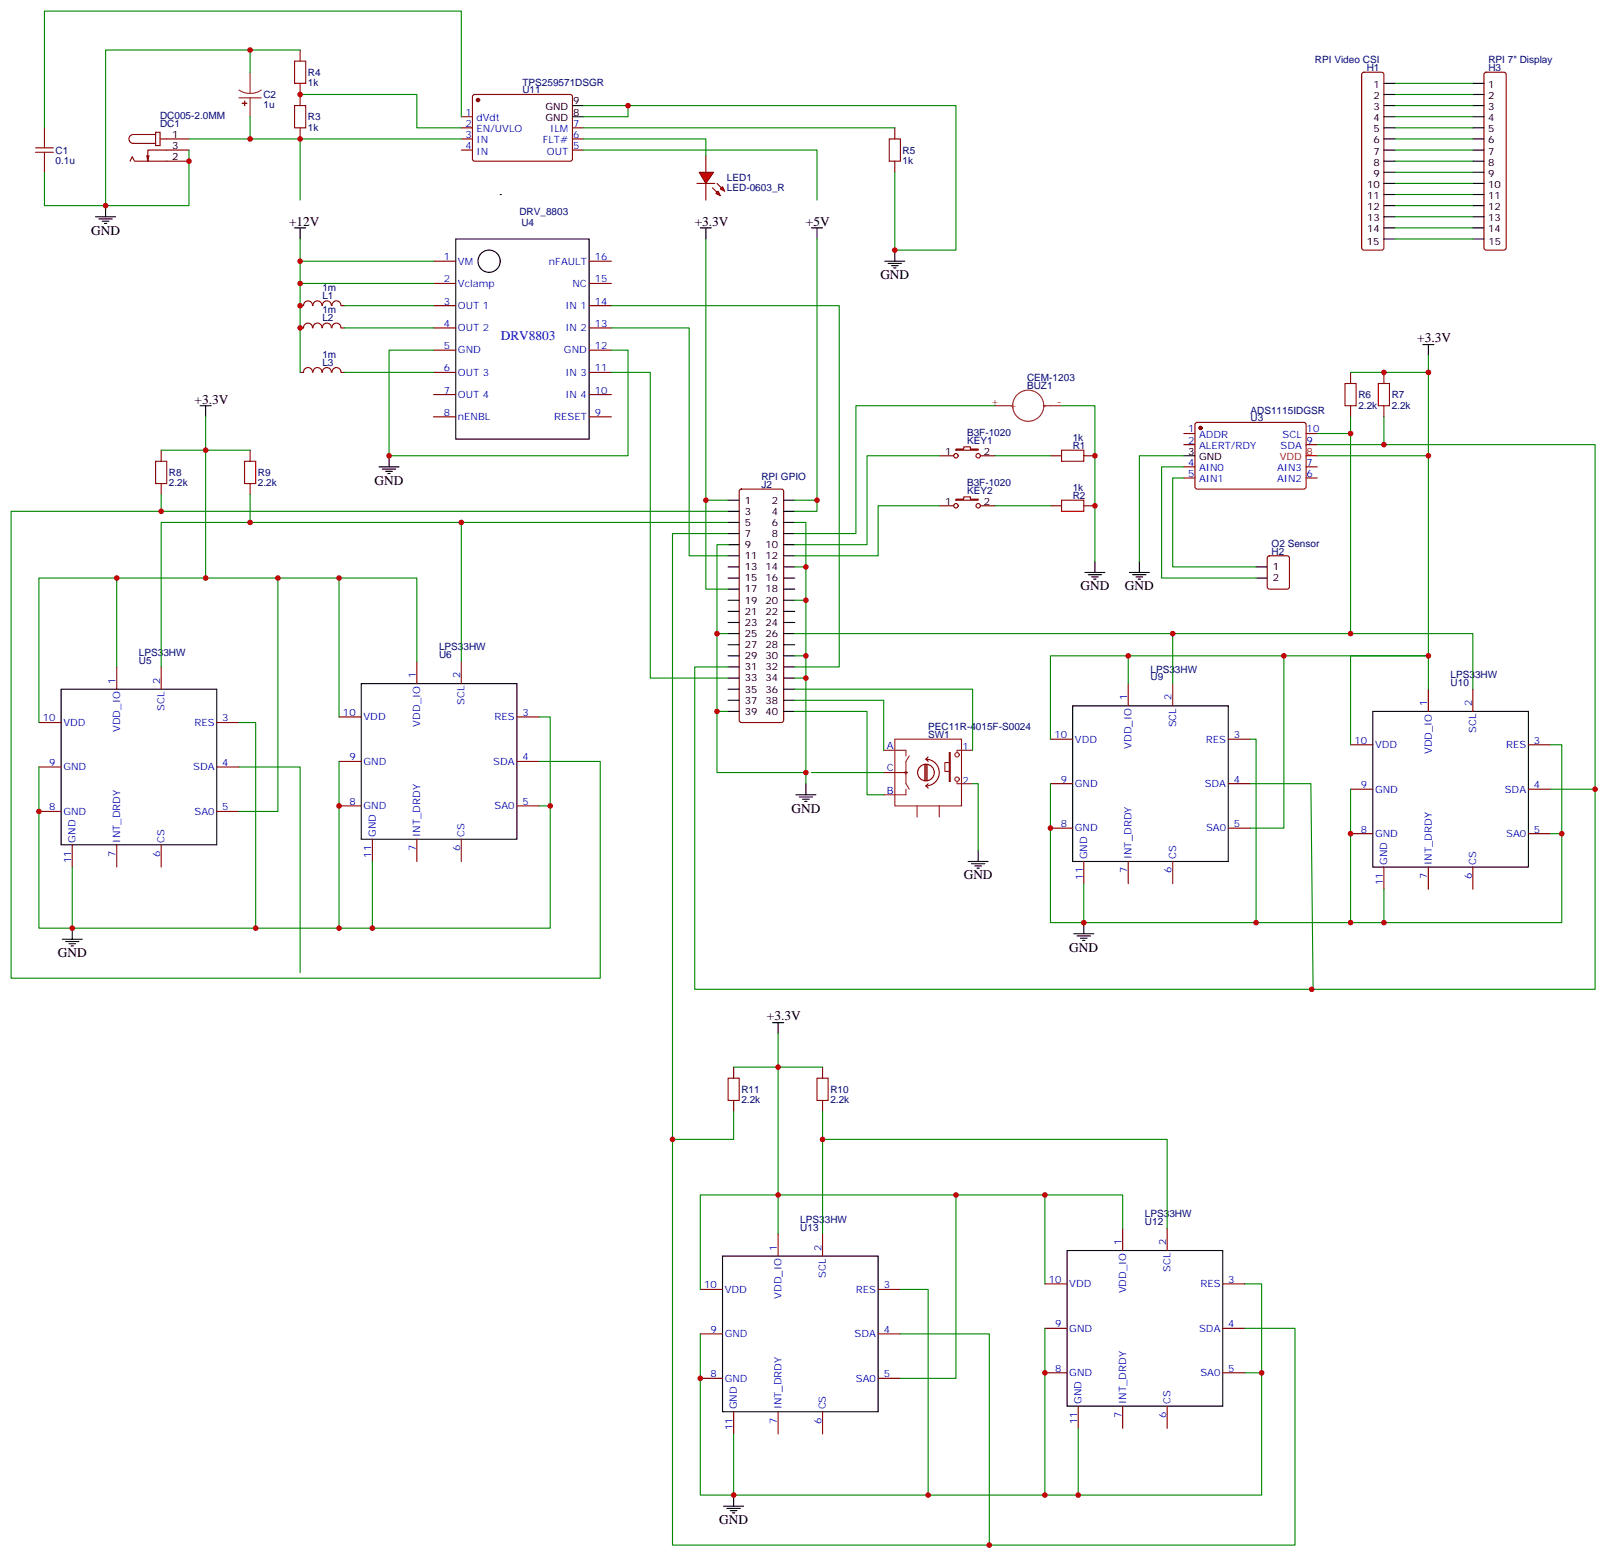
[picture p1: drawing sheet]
<svg xmlns="http://www.w3.org/2000/svg" width="511mm" height="495mm" viewBox="0 0 511 495" stroke-linecap="round" stroke-linejoin="round" font-family="sans-serif">
<g fill="none" stroke="#870000" stroke-width=".35">
<path d="M95.2 15.9v3.5M95.2 26.5v7M146.4 37h3.5M150.2 30.2l.4-.2h30.6l.5 .7-.1 20-.6 .5-30.6-.1-.5-.7v-19.7zM14.1 40.6v3.5M14.1 51.2v3.5M41.3 51.2l.7-1.5 .7 1.5h17.3M47.3 49.4l-.4 1.8M49.4 42h1.4v4.2h-1.4zM49.4 42.7h-7.1a1.41 1.41 0 0 0-1.4 1.4 1.41 1.41 0 0 0 1.4 1.4h7.1M50.8 44.1h9.2M60 47.6h-13.1v3.6l-.3-1.8"/>
<path d="M95.2 40.6v3.5M146.4 47.6h3.5M146.4 44.1h3.5M146.4 40.6h3.5M181.7 47.6h3.5M181.7 44.1h3.5M181.7 40.6h3.5M284 40.6v3.5M284 51.2v3.5M95.2 97h1.1M96.3 97a1.41 1.41 0 0 1 1.5-1.5 1.41 1.41 0 0 1 1.4 1.5M99.3 97a1.41 1.41 0 0 1 1.4-1.5 1.41 1.41 0 0 1 1.5 1.5"/>
<path d="M102.3 97a1.41 1.41 0 0 1 1.4-1.5 1.41 1.41 0 0 1 1.4 1.5M105.4 97a1.41 1.41 0 0 1 1.4-1.5 1.41 1.41 0 0 1 1.4 1.5M108.3 97h1.1M137.6 82.9h7M137.6 90h7M137.6 97h7M187 82.9h7M187 90h7M187 97h7M95.2 104.1h1.1M95.2 118.2h1.1M96.3 104a1.41 1.41 0 0 1 1.5-1.5 1.41 1.41 0 0 1 1.4 1.5"/>
<path d="M96.3 118.2a1.41 1.41 0 0 1 1.5-1.5 1.41 1.41 0 0 1 1.4 1.5M99.3 104a1.41 1.41 0 0 1 1.4-1.5 1.41 1.41 0 0 1 1.5 1.5M99.3 118.2a1.41 1.41 0 0 1 1.4-1.6 1.41 1.41 0 0 1 1.5 1.6M102.3 104a1.41 1.41 0 0 1 1.4-1.5 1.41 1.41 0 0 1 1.4 1.5M102.3 118.2a1.41 1.41 0 0 1 1.4-1.6 1.41 1.41 0 0 1 1.4 1.6M105.4 104a1.41 1.41 0 0 1 1.4-1.5 1.41 1.41 0 0 1 1.4 1.5M105.4 118.2a1.41 1.41 0 0 1 1.4-1.5 1.41 1.41 0 0 1 1.4 1.5M108.3 104.1h1.1M108.3 118.2h1.1M137.6 104.1h7M137.6 111.1h7M137.6 118.2h7"/>
<path d="M187 104.1h7M187 111.1h7M187 118.2h7M137.6 125.2h7M137.6 132.3h7M187 125.2h7M187 132.3h7M375.7 137.6h3.5M379.5 134.3l.4-.2h34.2l.4 .7-.1 20-.6 .4h-34.1l-.5-.7v-19.7zM414.5 137.6h3.5M234.8 155.4l.5-.2h12.7l.5 .2 .2 .5v72.7l-.2 .5-.5 .2h-12.7l-.5-.2-.2-.5v-72.7zM298.1 144.6h4.6"/>
<path d="M303.4 142.5h2.5v-.7h2.1v.7h2.4v.4h-7zM303.4 158.4h2.5v-.7h2.1v.7h2.4v.4h-7zM311.1 144.6h4.6M333.4 144.6h3.5M344 144.6h3.5M375.7 141.1h3.5M375.7 148.2h3.5M375.7 151.7h3.5M414.5 141.1h3.5M414.5 148.2h3.5M414.5 151.7h3.5M298.1 160.5h4.6"/>
<path d="M311.1 160.5h4.6M333.4 160.5h3.5M344 160.5h3.5M402.4 176.6l.5-.2h5.6l.7 .4v9.5l-.4 .6-5.9 .1-.7-.5v-9.4zM37 211.7v7M51.2 211.7v7M132.3 209.9v7.1M146.4 209.9v7.1M358.1 217v7M372.2 217v7M453.3 218.7v7.1M467.4 218.7v7.1"/>
<path d="M12.3 229.3h7.1M68.8 229.3h7M107.6 227.5h7.1M164 227.5h7.1M333.4 234.6h7M389.8 234.6h7.1M428.6 236.4h7.1M485.1 236.4h7M12.3 243.4h7.1M12.3 257.5h7.1M68.8 243.4h7M68.8 257.5h7"/>
<path d="M107.6 241.7h7.1M107.6 255.8h7.1M164 241.7h7.1M164 255.8h7.1M333.4 248.7h7M389.8 248.7h7.1M428.6 250.5h7.1M485.1 250.5h7M22.9 268.1v7.1M37 268.1v7.1M51.2 268.1v7.1M118.2 266.3v7.1"/>
<path d="M132.3 266.3v7.1M146.4 266.3v7.1M333.4 262.8h7M344 273.4v7.1M358.1 273.4v7.1M372.2 273.4v7.1M389.8 262.8h7.1M428.6 264.6h7.1M439.2 275.2v7M453.3 275.2v7M467.4 275.2v7M485.1 264.6h7"/>
<circle cx="303.4" cy="144.6" r=".71"/>
<circle cx="310.4" cy="144.6" r=".71"/>
<circle cx="303.4" cy="160.5" r=".71"/>
<circle cx="310.4" cy="160.5" r=".71"/>
</g>
<g fill="#870000" stroke="#870000" stroke-width=".35">
<circle cx="381" cy="135.8" r=".53"/>
<circle cx="151.7" cy="31.7" r=".53"/>
</g>
<g fill="none" stroke="#000" stroke-width=".35">
<path d="M181.7 37h3.5M181.7 33.5h3.5M144.6 75.8h42.4v63.5h-42.4zM231.1 158.8h3.5M248.7 158.8h3.5M375.7 144.6h3.5M231.1 162.3h3.5M231.1 165.8h3.5M231.1 169.3h3.5M231.1 172.9h3.5M231.1 176.4h3.5M231.1 179.9h3.5"/>
<path d="M248.7 162.3h3.5M248.7 165.8h3.5M248.7 169.3h3.5M248.7 172.9h3.5M248.7 176.4h3.5M248.7 179.9h3.5M398.6 179.9h3.6M231.1 183.4h3.5M231.1 187h3.5M231.1 190.5h3.5M231.1 194h3.5M231.1 197.6h3.5"/>
<path d="M248.7 183.4h3.5M248.7 187h3.5M248.7 190.5h3.5M248.7 194h3.5M248.7 197.6h3.5M398.6 183.4h3.6M19.4 218.7h49.4v49.4h-49.4zM114.7 217h49.3v49.3h-49.3zM231.1 201.1h3.5M231.1 204.6h3.5M231.1 208.1h3.5M231.1 211.7h3.5"/>
<path d="M231.1 215.2h3.5M231.1 218.7h3.5M248.7 201.1h3.5M248.7 204.6h3.5M248.7 208.1h3.5M248.7 211.7h3.5M248.7 215.2h3.5M248.7 218.7h3.5M231.1 222.2h3.5M231.1 225.8h3.5M248.7 222.2h3.5M248.7 225.8h3.5"/>
<path d="M340.4 224h49.4v49.4h-49.4zM435.7 225.8h49.4v49.4h-49.4z"/>
<circle cx="155.2" cy="82.9" r="3.5"/>
</g>
<path d="M414.5 144.6h3.5" fill="none" stroke="#f00" stroke-width=".35"/>
<circle cx="158.8" cy="61.7" r=".18" fill="#000"/>
<g fill="none" stroke="#8c2424" stroke-width=".35">
<path d="M75.8 28.6l1.7 .8 1.9 .2M75.8 31h7.1M79.4 22.9v6.7M79.4 31v6M82.9 28.6l-1.7 .8-1.8 .2M315.7 128.8h5.7M331.3 128.8h5.6M280.5 238.1h7v1.8M284 234.6h21.2v21.2h-21.2zM288.6 239.9l-1.1 1.8v7l1.1 1.8M301.3 238.8h.3v9.2h-.3zM308.7 238.1h-5v.7"/>
<path d="M280.5 245.2h7M287.5 250.5v1.7h-7M291 255.8v3.5M298.1 255.8v3.5M301.3 242h-1.4v2.8h1.4M303.7 248v.7h5"/>
<circle cx="326.3" cy="128.8" r="4.9"/>
<circle cx="303.7" cy="239.5" r=".71"/>
<circle cx="287.5" cy="245.2" r=".35"/>
<circle cx="303.7" cy="247.3" r=".71"/>
</g>
<path d="M293.5 242.7v5M293.9 240.9a4.2 4.2 0 0 1 4.2 4.3 4.2 4.2 0 0 1-4.2 4.2M293.9 249.4l.7 .7M293.9 242.7v5M293.9 240.9l.7 .8M294.2 242.7v5M294.6 248.7l-.7 .7M294.6 240.2l-.7 .7M296.5 245.2a2.65 2.65 0 0 0-3.7-2.4 2.65 2.65 0 0 0-.6 4.4 2.65 2.65 0 0 0 4.2-1.3l.1-.6" fill="none" stroke="#850000" stroke-width=".35"/>
<path d="M93.5 19.4h3.5v7.1h-3.5zM93.5 33.5h3.5v7.1h-3.5zM11.3 48.3h5.6M11.3 46.9h5.6M14.1 44.1v2.8M14.1 48.3v2.9M282.2 44.1h3.6v7.1h-3.6zM336.9 142.9h7.1v3.5h-7.1zM336.9 158.8h7.1v3.5h-7.1z" fill="none" stroke="#a10000" stroke-width=".35"/>
<g fill="#8c2424" stroke="#8c2424" stroke-width=".35">
<path d="M76.9 32.8h1.4z"/>
<path d="M77.6 32.1v1.4z"/>
</g>
<g fill="#f00" stroke="#870000" stroke-width=".35">
<path d="M221.9 54.7h4.6l-2.5 3.5z"/>
<path d="M221.2 58.2h5.6z"/>
</g>
<g fill="#870000" stroke="#870000" stroke-width=".35">
<path d="M227.5 58.2l1.5 1.4z"/>
<path d="M226.1 59.6l1.4 1.4z"/>
</g>
<g fill="#f00" stroke="#870000" stroke-width=".35">
<path d="M228.6 60l.7-.7 .7 1.4z"/>
<path d="M227.2 61.4l.7-.7 .7 1.4z"/>
</g>
<g fill="none" stroke="#870000" stroke-width=".35">
<path d="M432.4 23.1l.5-.2h5.6l.5 .2 .2 .5v55.1l-.2 .5-.5 .2h-5.6l-.5-.3-.2-.4v-55.1zM471.2 23.1l.5-.2h5.6l.5 .2 .2 .5v55.1l-.2 .5-.5 .2h-5.6l-.5-.3-.2-.4v-55.1zM224 49.4v5.3M224 58.2v5.3M428.6 118.2v3.5M439.2 118.2v3.5M428.6 128.8v3.5M439.2 128.8v3.5M51.2 142.9v3.5M51.2 153.5v3.5M79.4 142.9v3.5M79.4 153.5v3.5"/>
<path d="M232.8 338.7v3.5M261.1 338.7v3.5M232.8 349.2v3.6M261.1 349.2v3.6M246.9 391.6v7M261.1 391.6v7M356.3 389.8v7.1M370.4 389.8v7.1M222.2 409.2h7.1M278.7 409.2h7.1M331.6 407.5h7.1M388.1 407.5h7"/>
<path d="M222.2 423.3h7.1M222.2 437.4h7.1M278.7 423.3h7.1M278.7 437.4h7.1M331.6 421.6h7.1M331.6 435.7h7.1M388.1 421.6h7M388.1 435.7h7M232.8 448v7.1M246.9 448v7.1M261.1 448v7.1M342.2 446.3v7"/>
<path d="M356.3 446.3v7M370.4 446.3v7"/>
</g>
<path d="M426.9 121.7h3.5v7.1h-3.5zM437.4 121.7h3.6v7.1h-3.6zM49.4 146.4h3.5v7.1h-3.5zM77.6 146.4h3.5v7.1h-3.5zM231.1 342.2h3.5v7h-3.5zM259.3 342.2h3.5v7h-3.5z" fill="none" stroke="#a10000" stroke-width=".35"/>
<g fill="none" stroke="#000" stroke-width=".35">
<path d="M439.2 26.5h3.5M439.2 30h3.5M439.2 33.5h3.5M439.2 37h3.5M467.4 26.5h3.6M467.4 30h3.6M467.4 33.5h3.6M467.4 37h3.6M439.2 40.6h3.5M439.2 44.1h3.5M439.2 47.6h3.5M439.2 51.2h3.5"/>
<path d="M439.2 54.7h3.5M439.2 58.2h3.5M467.4 40.6h3.6M467.4 44.1h3.6M467.4 47.6h3.6M467.4 51.2h3.6M467.4 54.7h3.6M467.4 58.2h3.6M30.3 68.8h6.4M31.4 69.5h4.2M32.5 70.2h2.1M33.2 70.9h.7"/>
<path d="M33.5 65.3v3.5M93.5 72.3h3.5M95.2 72.3v3.5M222.2 72.3h3.6M224 72.3v3.5M257.5 72.3h3.6M259.3 72.3v3.5M284 79.4v3.5M439.2 61.7h3.5M439.2 65.3h3.5M439.2 68.8h3.5M439.2 72.3h3.5"/>
<path d="M439.2 75.8h3.5M467.4 61.7h3.6M467.4 65.3h3.6M467.4 68.8h3.6M467.4 72.3h3.6M467.4 75.8h3.6M280.8 82.9h6.4M281.9 83.6h4.2M282.9 84.3h2.1M283.6 85h.7M451.6 109.4h3.5M453.3 109.4v3.5"/>
<path d="M63.5 128.8h3.5M65.3 128.8v3.5M120.3 148.2h6.3M121.4 148.9h4.2M122.4 149.6h2.1M123.1 150.3h.7M123.5 144.6v3.6M347.5 178.2v3.5M361.6 178.2v3.5M344.3 181.7h6.4M345.4 182.4h4.2M346.4 183.1h2.1"/>
<path d="M347.1 183.8h.7M358.4 181.7h6.4M359.5 182.4h4.2M360.5 183.1h2.2M361.2 183.8h.7M252.6 252.2h6.3M253.6 252.9h4.3M254.7 253.6h2.1M255.4 254.4h.7M255.8 248.7v3.5M307.3 273.4h6.3M308.3 274.1h4.3"/>
<path d="M309.4 274.8h2.1M310.1 275.5h.7M310.4 269.9v3.5M19.8 298.1h6.3M20.8 298.8h4.2M21.9 299.5h2.1M22.9 294.6v3.5M340.8 296.3h6.3M341.8 297h4.3M342.9 297.7h2.1M343.6 298.4h.7M344 292.8v3.5"/>
<path d="M22.6 300.2h.7M245.2 324.6h3.5M246.9 324.6v3.5M229.3 398.6h49.4v49.4h-49.4zM338.7 396.9h49.4v49.4h-49.4zM229.7 478h6.3M230.7 478.7h4.2M231.8 479.4h2.1M232.8 474.5v3.5M232.5 480.1h.7"/>
</g>
<g fill="none" stroke="#008700" stroke-width=".35">
<path d="M79.4 15.9v7M95.2 15.9h-61.7v49.4h26.5v-17.7M79.4 37v7.1M95.2 30h37.1v10.6h14.1M146.4 37v-33.5h-132.3v37.1M185.2 33.5h118.2v45.9h-19.4v-24.7M199.3 33.5v3.5h-14.1M442.7 26.5h24.7M442.7 30h24.7M442.7 33.5h24.7M442.7 37h24.7M14.1 54.7v10.6h19.4"/>
<path d="M60 44.1h86.4M95.2 44.1v19.4M185.2 44.1h38.8v5.3M185.2 47.6h74.1v15.9M185.2 40.6h98.8M442.7 44.1h24.7M442.7 40.6h24.7M442.7 47.6h24.7M442.7 51.2h24.7M442.7 54.7h24.7M442.7 58.2h24.7M95.2 75.8v42.4"/>
<path d="M224 75.8v111.2h7.1M259.3 75.8v83h-7.1M442.7 61.7h24.7M442.7 65.3h24.7M442.7 68.8h24.7M442.7 72.3h24.7M442.7 75.8h24.7M95.2 90h42.4M95.2 82.9h42.4M109.4 97h28.2M194 97h72.3v114.7h-14.1M109.4 104.1h28.2"/>
<path d="M109.4 118.2h28.2M137.6 111.1h-14.1v33.5h75.8v-33.5h-5.3M194 104.1h24.7v72.3h12.4M194 118.2h12.4v97h24.7M428.6 118.2h24.7M453.3 112.9v31.7h-35.3M65.3 132.3v51.1h-53v45.9M315.7 128.8h-44.1v40.5h-19.4M336.9 128.8h10.6v49.4M418 137.6h10.6v63.5M428.6 132.3v5.3M439.2 132.3v8.8"/>
<path d="M51.2 157v5.3M51.2 142.9h28.2M79.4 157v8.8M224 158.8h7.1M259.3 158.8v3.5h-7.1M298.1 144.6h-22.9v28.3h-23M315.7 144.6h17.7M375.7 148.2h-7v35.2h29.9M375.7 151.7h-3.5v28.2h26.4M375.7 144.6h-14.1v33.6M418 141.1h88.2v109.4M453.3 144.6v63.5h-119.9v26.5"/>
<path d="M146.4 165.8v44.1M231.1 165.8h-179.9v45.9M231.1 162.3h-227.6v148.1h187v-68.7h-19.4M231.1 172.9h-3.6v28.2M231.1 169.3h-17.7v192.3M252.2 165.8h3.6v82.9M252.2 179.9h3.6M298.1 160.5h-19.4v15.9h-26.5M315.7 160.5h17.7M37 183.4v28.3M65.3 183.4h42.3v44.1M88.2 183.4v74.1h-12.4"/>
<path d="M107.6 183.4h24.7v26.5M252.2 190.5h3.6M231.1 211.7h-10.6v102.3h196.2l-.7-65.3h-19.1M231.1 201.1h-3.6v24.7M252.2 201.1h120v15.9M252.2 218.7h56.5v19.4M252.2 208.1h3.6M252.2 215.2h3.6M358.1 208.1v8.9M372.2 201.1h95.2v17.6M407.5 208.1v54.7h-10.6M453.3 218.7v-10.6h-24.7v28.3"/>
<path d="M75.8 229.3h5.3v65.3M171.1 227.5h3.5v28.3M231.1 225.8h-3.6v19.4h28.3M252.2 222.2h28.3v15.9M252.2 225.8h23v26.4h5.3M396.9 234.6h1.7v58.2M492.1 236.4h3.6v28.2M12.3 243.4v51.2h10.6M75.8 243.4h19.4v65.3M107.6 241.7v52.9M171.1 255.8h3.5v38.8h-56.4M257.5 245.2h23"/>
<path d="M308.7 248.7h1.7v21.2M333.4 248.7v44.1h10.6M428.6 250.5v42.3M492.1 250.5h14.1v63.5h-89.9M118.2 273.4v21.2h-95.3v-19.4M492.1 264.6h3.6v28.2h-56.5M344 280.5v12.3h95.2v-10.6M232.8 338.7h28.3M246.9 328.1v63.5M232.8 352.8v8.8h-19.4v128.8h197.6v-68.8h-15.9M261.1 352.8v8.8M303.4 379.2v58.2h-17.6"/>
<path d="M331.6 379.2v28.3M356.3 389.8v-10.6h-134.1v30M370.4 389.8v-28.2h-109.3v30M285.8 409.2h8.8v65.3M395.1 407.5h5.3v28.2M222.2 423.3v51.2h10.6M285.8 423.3h28.2v67.1M331.6 421.6v52.9M395.1 435.7h5.3v38.8h-58.2M342.2 453.3v21.2h-109.4v-19.4"/>
</g>
<g fill="#c00">
<circle cx="506.2" cy="250.5" r=".88"/>
<circle cx="372.2" cy="201.1" r=".88"/>
<circle cx="79.4" cy="165.8" r=".88"/>
<circle cx="453.3" cy="208.1" r=".88"/>
<circle cx="453.3" cy="118.2" r=".88"/>
<circle cx="439.2" cy="118.2" r=".88"/>
<circle cx="428.6" cy="137.6" r=".88"/>
<circle cx="227.5" cy="201.1" r=".88"/>
<circle cx="255.8" cy="245.2" r=".88"/>
<circle cx="255.8" cy="215.2" r=".88"/>
<circle cx="255.8" cy="190.5" r=".88"/>
<circle cx="259.3" cy="158.7" r=".88"/>
<circle cx="224" cy="158.7" r=".88"/>
<circle cx="95.3" cy="82.9" r=".88"/>
<circle cx="255.8" cy="179.9" r=".88"/>
<circle cx="255.8" cy="208.1" r=".88"/>
<circle cx="227.5" cy="225.8" r=".88"/>
<circle cx="428.6" cy="201.1" r=".88"/>
<circle cx="65.3" cy="183.4" r=".88"/>
<circle cx="146.4" cy="165.8" r=".88"/>
<circle cx="342.2" cy="474.5" r=".88"/>
<circle cx="314" cy="490.4" r=".88"/>
<circle cx="246.9" cy="379.2" r=".88"/>
<circle cx="246.9" cy="338.7" r=".88"/>
<circle cx="65.3" cy="142.9" r=".88"/>
<circle cx="439.2" cy="292.8" r=".88"/>
<circle cx="213.4" cy="361.6" r=".88"/>
<circle cx="51.2" cy="162.3" r=".88"/>
<circle cx="88.2" cy="183.4" r=".88"/>
<circle cx="407.5" cy="208.1" r=".88"/>
<circle cx="79.4" cy="15.9" r=".88"/>
<circle cx="79.4" cy="44.1" r=".88"/>
<circle cx="33.5" cy="65.3" r=".88"/>
<circle cx="60" cy="51.2" r=".88"/>
<circle cx="95.3" cy="30" r=".88"/>
<circle cx="95.3" cy="44.1" r=".88"/>
<circle cx="22.9" cy="294.6" r=".88"/>
<circle cx="12.3" cy="257.5" r=".88"/>
<circle cx="344" cy="292.8" r=".88"/>
<circle cx="333.4" cy="262.8" r=".88"/>
<circle cx="107.6" cy="294.6" r=".88"/>
<circle cx="428.6" cy="292.8" r=".88"/>
<circle cx="428.6" cy="264.6" r=".88"/>
<circle cx="174.6" cy="255.8" r=".88"/>
<circle cx="81.1" cy="294.6" r=".88"/>
<circle cx="398.6" cy="292.8" r=".88"/>
<circle cx="495.7" cy="264.6" r=".88"/>
<circle cx="199.3" cy="33.5" r=".88"/>
<circle cx="95.3" cy="90" r=".88"/>
<circle cx="95.3" cy="97" r=".88"/>
<circle cx="95.3" cy="104.1" r=".88"/>
<circle cx="123.5" cy="144.6" r=".88"/>
<circle cx="347.5" cy="144.6" r=".88"/>
<circle cx="284" cy="79.4" r=".88"/>
<circle cx="303.4" cy="379.2" r=".88"/>
<circle cx="400.4" cy="435.7" r=".88"/>
<circle cx="261.1" cy="361.6" r=".88"/>
<circle cx="347.5" cy="160.5" r=".88"/>
<circle cx="453.3" cy="144.6" r=".88"/>
<circle cx="439.2" cy="141.1" r=".88"/>
<circle cx="37" cy="183.4" r=".88"/>
<circle cx="358.1" cy="208.1" r=".88"/>
<circle cx="331.6" cy="379.2" r=".88"/>
<circle cx="331.6" cy="474.5" r=".88"/>
<circle cx="331.6" cy="435.7" r=".88"/>
<circle cx="232.8" cy="474.5" r=".88"/>
<circle cx="222.3" cy="437.4" r=".88"/>
<circle cx="294.6" cy="474.5" r=".88"/>
<circle cx="107.6" cy="183.4" r=".88"/>
<circle cx="118.2" cy="294.6" r=".88"/>
<circle cx="107.6" cy="255.8" r=".88"/>
<circle cx="416.3" cy="314" r=".88"/>
</g>
<g font-size="4.2">
<text x="91.7" y="71.6">+12V</text>
<text x="220.5" y="71.6">+3.3V</text>
<text x="255.8" y="71.6">+5V</text>
<text x="28.9" y="74.4">GND</text>
<text x="279.4" y="88.5">GND</text>
<text x="449.8" y="108.7">+3.3V</text>
<text x="61.7" y="128.1">+3.3V</text>
<text x="118.9" y="153.8">GND</text>
<text x="342.9" y="187.3">GND</text>
<text x="357" y="187.3">GND</text>
<text x="251.2" y="257.9">GND</text>
<text x="305.9" y="279">GND</text>
<text x="18.3" y="303.7">GND</text>
<text x="339.4" y="302">GND</text>
<text x="243.4" y="323.9">+3.3V</text>
<text x="228.2" y="483.7">GND</text>
</g>
<text font-size="4.2" fill="#00f" x="158.9" y="107.8">DRV8803</text>
<g font-size="3.2" fill="#000080">
<text x="417.3" y="20.1">RPI Video CSI</text>
<text x="433.7" y="22.6">H1</text>
<text x="472.4" y="20.1">RPI 7&quot; Display</text>
<text x="472.4" y="22.6">H3</text>
<text x="97.7" y="27.4">1k</text>
<text x="97.7" y="24.1">R4</text>
<text x="165.8" y="27.2">TPS259571DSGR</text>
<text x="165.8" y="29.6">U11</text>
<text x="83.6" y="34.2">1u</text>
<text x="83.6" y="31">C2</text>
<text x="50.8" y="37.7">DC005-2.0MM</text>
<text x="50.8" y="40.2">DC1</text>
<text x="97.7" y="41.5">1k</text>
<text x="97.7" y="38.2">R3</text>
<text x="17.6" y="52.1">0.1u</text>
<text x="17.6" y="48.8">C1</text>
<text x="286.5" y="52.1">1k</text>
<text x="286.5" y="48.8">R5</text>
<text x="230.7" y="57.5">LED1</text>
<text x="230.7" y="60.7">LED-0603_R</text>
<text x="164.8" y="68.1">DRV_8803</text>
<text x="165.5" y="71.7">U4</text>
<text x="102.3" y="92.4">1m</text>
<text x="102.3" y="94.9">L1</text>
<text x="102.3" y="99.5">1m</text>
<text x="102.3" y="102">L2</text>
<text x="102.3" y="113.6">1m</text>
<text x="102.3" y="116.1">L3</text>
<text x="326" y="121">CEM-1203</text>
<text x="326" y="123.5">BUZ1</text>
<text x="396.9" y="131.2">ADS1115IDGSR</text>
<text x="431.1" y="129.7">2.2k</text>
<text x="431.1" y="126.4">R6</text>
<text x="441.7" y="129.7">2.2k</text>
<text x="441.7" y="126.4">R7</text>
<text x="396.9" y="133.7">U3</text>
<text x="306.9" y="138.3">B3F-1020</text>
<text x="306.9" y="140.8">KEY1</text>
<text x="340.4" y="140.1">1k</text>
<text x="340.4" y="142.5">R1</text>
<text x="53.6" y="154.4">2.2k</text>
<text x="53.6" y="151.1">R8</text>
<text x="81.8" y="154.4">2.2k</text>
<text x="81.8" y="151.1">R9</text>
<text x="241.7" y="152.4">RPI GPIO</text>
<text x="241.7" y="154.9">J2</text>
<text x="306.9" y="154.2">B3F-1020</text>
<text x="340.4" y="155.9">1k</text>
<text x="306.9" y="156.6">KEY2</text>
<text x="340.4" y="158.4">R2</text>
<text x="403.6" y="173.6">O2 Sensor</text>
<text x="403.6" y="176">H2</text>
<text x="44.1" y="208.1">LPS33HW</text>
<text x="139.3" y="206.4">LPS33HW</text>
<text x="139.3" y="208.8">U6</text>
<text x="44.1" y="210.6">U5</text>
<text x="365.1" y="213.4">LPS33HW</text>
<text x="365.1" y="215.9">U9</text>
<text x="460.4" y="215.2">LPS33HW</text>
<text x="460.4" y="217.7">U10</text>
<text x="294.6" y="231.8">PEC11R-4015F-S0024</text>
<text x="294.6" y="234.2">SW1</text>
<text x="235.3" y="346.9">R11</text>
<text x="263.5" y="346.9">R10</text>
<text x="235.3" y="350.2">2.2k</text>
<text x="263.5" y="350.2">2.2k</text>
<text x="254" y="388.1">LPS33HW</text>
<text x="363.4" y="386.3">LPS33HW</text>
<text x="363.4" y="388.8">U12</text>
<text x="254" y="390.5">U13</text>
</g>
<g font-size="3.2">
<text x="435.9" y="27.9">1</text>
<text x="472.3" y="27.9">1</text>
<text x="173.1" y="34.9">GND</text>
<text x="181.9" y="33.2">9</text>
<text x="435.9" y="31.4">2</text>
<text x="435.9" y="34.9">3</text>
<text x="472.3" y="31.4">2</text>
<text x="472.3" y="34.9">3</text>
<text x="173.1" y="38.5">GND</text>
<text x="181.9" y="36.7">8</text>
<text x="435.9" y="38.5">4</text>
<text x="435.9" y="42">5</text>
<text x="472.3" y="38.5">4</text>
<text x="472.3" y="42">5</text>
<text x="54.7" y="47.3">3</text>
<text x="54.7" y="43.7">1</text>
<text x="435.9" y="45.5">6</text>
<text x="472.3" y="45.5">6</text>
<text x="54.7" y="50.8">2</text>
<text x="435.9" y="49">7</text>
<text x="435.9" y="52.6">8</text>
<text x="472.3" y="49">7</text>
<text x="472.3" y="52.6">8</text>
<text x="433.9" y="59.6">10</text>
<text x="435.9" y="56.1">9</text>
<text x="472.3" y="56.1">9</text>
<text x="472.3" y="59.6">10</text>
<text x="433.9" y="63.1">11</text>
<text x="472.3" y="63.1">11</text>
<text x="433.9" y="66.7">12</text>
<text x="433.9" y="70.2">13</text>
<text x="472.3" y="66.7">12</text>
<text x="472.3" y="70.2">13</text>
<text x="433.8" y="77.6">15</text>
<text x="433.9" y="73.7">14</text>
<text x="472.3" y="73.7">14</text>
<text x="472.4" y="77.6">15</text>
<text x="300" y="144.3">1</text>
<text x="312.2" y="144.3">2</text>
<text x="377" y="144.3">3</text>
<text x="380.5" y="146.1">GND</text>
<text x="236.4" y="159.8">1</text>
<text x="244.9" y="159.8">2</text>
<text x="300" y="160.2">1</text>
<text x="312.2" y="160.2">2</text>
<text x="236.4" y="163.3">3</text>
<text x="236.4" y="166.9">5</text>
<text x="244.9" y="163.3">4</text>
<text x="244.9" y="166.9">6</text>
<text x="236.4" y="170.4">7</text>
<text x="236.4" y="173.9">9</text>
<text x="242.9" y="173.9">10</text>
<text x="244.9" y="170.4">8</text>
<text x="236.4" y="177.4">11</text>
<text x="242.9" y="177.4">12</text>
<text x="236.4" y="181">13</text>
<text x="236.4" y="184.5">15</text>
<text x="242.9" y="181">14</text>
<text x="242.9" y="184.5">16</text>
<text x="403.9" y="181">1</text>
<text x="403.9" y="184.5">2</text>
<text x="236.4" y="188">17</text>
<text x="236.4" y="191.6">19</text>
<text x="242.9" y="188">18</text>
<text x="242.9" y="191.6">20</text>
<text x="236.4" y="195.1">21</text>
<text x="242.9" y="195.1">22</text>
<text x="236.4" y="198.6">23</text>
<text x="236.4" y="202.1">25</text>
<text x="242.9" y="198.6">24</text>
<text x="242.9" y="202.1">26</text>
<text x="236.4" y="205.7">27</text>
<text x="236.4" y="209.2">29</text>
<text x="242.9" y="205.7">28</text>
<text x="242.9" y="209.2">30</text>
<text x="236.4" y="212.7">31</text>
<text x="242.9" y="212.7">32</text>
<text x="236.4" y="216.3">33</text>
<text x="236.4" y="219.8">35</text>
<text x="242.9" y="216.3">34</text>
<text x="242.9" y="219.8">36</text>
<text x="236.4" y="223.3">37</text>
<text x="236.4" y="226.8">39</text>
<text x="242.9" y="223.3">38</text>
<text x="242.9" y="226.8">40</text>
</g>
<g font-size="3.2" fill="#00f">
<text x="147.7" y="36.7">1</text>
<text x="147.7" y="40.2">2</text>
<text x="151.2" y="38.5">dVdt</text>
<text x="151.2" y="42">EN/UVLO</text>
<text x="174.6" y="42">ILM</text>
<text x="181.9" y="40.2">7</text>
<text x="147.7" y="43.7">3</text>
<text x="147.7" y="47.3">4</text>
<text x="151.2" y="45.5">IN</text>
<text x="172.2" y="45.5">FLT#</text>
<text x="181.9" y="47.3">5</text>
<text x="181.9" y="43.7">6</text>
<text x="151.2" y="49">IN</text>
<text x="173.6" y="49">OUT</text>
<text x="140.9" y="82.6">1</text>
<text x="145.3" y="84">VM</text>
<text x="174.2" y="84">nFAULT</text>
<text x="188.7" y="82.6">16</text>
<text x="140.9" y="89.6">2</text>
<text x="188.7" y="89.6">15</text>
<text x="145.3" y="91">Vclamp</text>
<text x="181.7" y="91">NC</text>
<text x="140.9" y="96.7">3</text>
<text x="145.3" y="98.1">OUT 1</text>
<text x="179.4" y="98.1">IN 1</text>
<text x="188.7" y="96.7">14</text>
<text x="140.9" y="103.7">4</text>
<text x="145.3" y="105.1">OUT 2</text>
<text x="179.4" y="105.1">IN 2</text>
<text x="188.7" y="103.7">13</text>
<text x="140.9" y="110.8">5</text>
<text x="145.3" y="112.2">GND</text>
<text x="179" y="112.2">GND</text>
<text x="188.7" y="110.8">12</text>
<text x="140.9" y="117.8">6</text>
<text x="145.3" y="119.2">OUT 3</text>
<text x="179.4" y="119.2">IN 3</text>
<text x="188.7" y="117.8">11</text>
<text x="140.9" y="124.9">7</text>
<text x="188.7" y="124.9">10</text>
<text x="140.9" y="131.9">8</text>
<text x="145.3" y="126.3">OUT 4</text>
<text x="179.4" y="126.3">IN 4</text>
<text x="188.7" y="131.9">9</text>
<text x="145.3" y="133.4">nENBL</text>
<text x="175.9" y="133.4">RESET</text>
<text x="377" y="137.2">1</text>
<text x="414.7" y="137.2">10</text>
<text x="377" y="140.8">2</text>
<text x="380.5" y="139">ADDR</text>
<text x="380.5" y="142.5">ALERT/RDY</text>
<text x="406.4" y="142.5">SDA</text>
<text x="407.1" y="139">SCL</text>
<text x="414.7" y="140.8">9</text>
<text x="377" y="147.8">4</text>
<text x="380.5" y="149.6">AIN0</text>
<text x="405.3" y="149.6">AIN3</text>
<text x="414.7" y="147.8">7</text>
<text x="377" y="151.3">5</text>
<text x="380.5" y="153.1">AIN1</text>
<text x="405.3" y="153.1">AIN2</text>
<text x="414.7" y="151.3">6</text>
<text x="131.9" y="215.2" transform="rotate(-90 131.9 215.2)">1</text>
<text x="146" y="215.2" transform="rotate(-90 146 215.2)">2</text>
<text x="36.7" y="217" transform="rotate(-90 36.7 217)">1</text>
<text x="50.8" y="217" transform="rotate(-90 50.8 217)">2</text>
<text x="52.2" y="225.6" transform="rotate(-90 52.2 225.6)">SCL</text>
<text x="108.9" y="227.2">10</text>
<text x="147.5" y="223.8" transform="rotate(-90 147.5 223.8)">SCL</text>
<text x="165.8" y="227.2">3</text>
<text x="357.7" y="222.2" transform="rotate(-90 357.7 222.2)">1</text>
<text x="371.8" y="222.2" transform="rotate(-90 371.8 222.2)">2</text>
<text x="453" y="224" transform="rotate(-90 453 224)">1</text>
<text x="467.1" y="224" transform="rotate(-90 467.1 224)">2</text>
<text x="13.6" y="229">10</text>
<text x="20.1" y="230.4">VDD</text>
<text x="38.1" y="232.3" transform="rotate(-90 38.1 232.3)">VDD_IO</text>
<text x="61.7" y="230.4">RES</text>
<text x="70.6" y="229">3</text>
<text x="115.4" y="228.6">VDD</text>
<text x="133.3" y="230.6" transform="rotate(-90 133.3 230.6)">VDD_IO</text>
<text x="157" y="228.6">RES</text>
<text x="373.2" y="230.9" transform="rotate(-90 373.2 230.9)">SCL</text>
<text x="468.5" y="232.6" transform="rotate(-90 468.5 232.6)">SCL</text>
<text x="281.5" y="237.8">A</text>
<text x="305.5" y="238.1">1</text>
<text x="334.6" y="234.2">10</text>
<text x="341.1" y="235.7">VDD</text>
<text x="359.1" y="237.6" transform="rotate(-90 359.1 237.6)">VDD_IO</text>
<text x="382.7" y="235.7">RES</text>
<text x="391.6" y="234.2">3</text>
<text x="429.9" y="236">10</text>
<text x="436.4" y="237.4">VDD</text>
<text x="454.4" y="239.4" transform="rotate(-90 454.4 239.4)">VDD_IO</text>
<text x="478" y="237.4">RES</text>
<text x="486.8" y="236">3</text>
<text x="15.6" y="243.1">9</text>
<text x="20.1" y="244.5">GND</text>
<text x="61.3" y="244.5">SDA</text>
<text x="70.6" y="243.1">4</text>
<text x="110.9" y="241.3">9</text>
<text x="115.4" y="242.7">GND</text>
<text x="156.6" y="242.7">SDA</text>
<text x="165.8" y="241.3">4</text>
<text x="281.4" y="244.8">C</text>
<text x="281.5" y="251.9">B</text>
<text x="305.5" y="248.7">2</text>
<text x="336.6" y="248.4">9</text>
<text x="341.1" y="249.8">GND</text>
<text x="382.3" y="249.8">SDA</text>
<text x="391.6" y="248.4">4</text>
<text x="431.9" y="250.1">9</text>
<text x="436.4" y="251.5">GND</text>
<text x="477.6" y="251.5">SDA</text>
<text x="486.8" y="250.1">4</text>
<text x="15.6" y="257.2">8</text>
<text x="70.6" y="257.2">5</text>
<text x="110.9" y="255.4">8</text>
<text x="115.4" y="256.8">GND</text>
<text x="157" y="256.8">SA0</text>
<text x="165.8" y="255.4">5</text>
<text x="20.1" y="258.6">GND</text>
<text x="61.7" y="258.6">SA0</text>
<text x="336.6" y="262.5">8</text>
<text x="341.1" y="263.9">GND</text>
<text x="382.8" y="263.9">SA0</text>
<text x="391.6" y="262.5">5</text>
<text x="24" y="267.4" transform="rotate(-90 24 267.4)">GND</text>
<text x="38.1" y="267.4" transform="rotate(-90 38.1 267.4)">INT_DRDY</text>
<text x="52.2" y="267.4" transform="rotate(-90 52.2 267.4)">CS</text>
<text x="119.2" y="265.6" transform="rotate(-90 119.2 265.6)">GND</text>
<text x="133.3" y="265.6" transform="rotate(-90 133.3 265.6)">INT_DRDY</text>
<text x="147.5" y="265.6" transform="rotate(-90 147.5 265.6)">CS</text>
<text x="431.9" y="264.2">8</text>
<text x="436.4" y="265.6">GND</text>
<text x="478" y="265.6">SA0</text>
<text x="486.8" y="264.2">5</text>
<text x="22.6" y="273.9" transform="rotate(-90 22.6 273.9)">11</text>
<text x="36.7" y="271.9" transform="rotate(-90 36.7 271.9)">7</text>
<text x="50.8" y="271.9" transform="rotate(-90 50.8 271.9)">6</text>
<text x="117.8" y="272.1" transform="rotate(-90 117.8 272.1)">11</text>
<text x="131.9" y="270.1" transform="rotate(-90 131.9 270.1)">7</text>
<text x="146" y="270.1" transform="rotate(-90 146 270.1)">6</text>
<text x="345" y="272.7" transform="rotate(-90 345 272.7)">GND</text>
<text x="359.1" y="272.7" transform="rotate(-90 359.1 272.7)">INT_DRDY</text>
<text x="373.2" y="272.7" transform="rotate(-90 373.2 272.7)">CS</text>
<text x="440.3" y="274.5" transform="rotate(-90 440.3 274.5)">GND</text>
<text x="454.4" y="274.5" transform="rotate(-90 454.4 274.5)">INT_DRDY</text>
<text x="468.5" y="274.5" transform="rotate(-90 468.5 274.5)">CS</text>
<text x="343.6" y="279.2" transform="rotate(-90 343.6 279.2)">11</text>
<text x="357.7" y="277.2" transform="rotate(-90 357.7 277.2)">7</text>
<text x="371.8" y="277.2" transform="rotate(-90 371.8 277.2)">6</text>
<text x="438.9" y="281" transform="rotate(-90 438.9 281)">11</text>
<text x="453" y="278.9" transform="rotate(-90 453 278.9)">7</text>
<text x="467.1" y="278.9" transform="rotate(-90 467.1 278.9)">6</text>
<text x="356" y="395.1" transform="rotate(-90 356 395.1)">1</text>
<text x="370.1" y="395.1" transform="rotate(-90 370.1 395.1)">2</text>
<text x="246.6" y="396.9" transform="rotate(-90 246.6 396.9)">1</text>
<text x="260.7" y="396.9" transform="rotate(-90 260.7 396.9)">2</text>
<text x="262.1" y="405.5" transform="rotate(-90 262.1 405.5)">SCL</text>
<text x="332.9" y="407.1">10</text>
<text x="371.5" y="403.7" transform="rotate(-90 371.5 403.7)">SCL</text>
<text x="389.8" y="407.1">3</text>
<text x="223.5" y="408.9">10</text>
<text x="230" y="410.3">VDD</text>
<text x="248" y="412.3" transform="rotate(-90 248 412.3)">VDD_IO</text>
<text x="271.6" y="410.3">RES</text>
<text x="280.5" y="408.9">3</text>
<text x="339.4" y="408.5">VDD</text>
<text x="357.4" y="410.5" transform="rotate(-90 357.4 410.5)">VDD_IO</text>
<text x="381" y="408.5">RES</text>
<text x="225.5" y="423">9</text>
<text x="230" y="424.4">GND</text>
<text x="271.2" y="424.4">SDA</text>
<text x="280.5" y="423">4</text>
<text x="334.9" y="421.2">9</text>
<text x="339.4" y="422.6">GND</text>
<text x="380.6" y="422.6">SDA</text>
<text x="389.8" y="421.2">4</text>
<text x="225.5" y="437.1">8</text>
<text x="280.5" y="437.1">5</text>
<text x="334.9" y="435.3">8</text>
<text x="339.4" y="436.7">GND</text>
<text x="381" y="436.7">SA0</text>
<text x="389.8" y="435.3">5</text>
<text x="230" y="438.5">GND</text>
<text x="271.6" y="438.5">SA0</text>
<text x="233.9" y="447.3" transform="rotate(-90 233.9 447.3)">GND</text>
<text x="248" y="447.3" transform="rotate(-90 248 447.3)">INT_DRDY</text>
<text x="262.1" y="447.3" transform="rotate(-90 262.1 447.3)">CS</text>
<text x="343.3" y="445.6" transform="rotate(-90 343.3 445.6)">GND</text>
<text x="357.4" y="445.6" transform="rotate(-90 357.4 445.6)">INT_DRDY</text>
<text x="371.5" y="445.6" transform="rotate(-90 371.5 445.6)">CS</text>
<text x="232.5" y="453.8" transform="rotate(-90 232.5 453.8)">11</text>
<text x="246.6" y="451.8" transform="rotate(-90 246.6 451.8)">7</text>
<text x="260.7" y="451.8" transform="rotate(-90 260.7 451.8)">6</text>
<text x="341.8" y="452.1" transform="rotate(-90 341.8 452.1)">11</text>
<text x="356" y="450" transform="rotate(-90 356 450)">7</text>
<text x="370.1" y="450" transform="rotate(-90 370.1 450)">6</text>
</g>
<g font-size="3.2" fill="#8d2323">
<text x="314.6" y="128.4">+</text>
<text x="320.3" y="129.8">+</text>
<text x="330.9" y="129.8">-</text>
<text x="335.5" y="128.4">-</text>
</g>
<g font-size="3.2" fill="#f00">
<text x="406.1" y="146.1">VDD</text>
<text x="414.7" y="144.3">8</text>
</g>
</svg>
